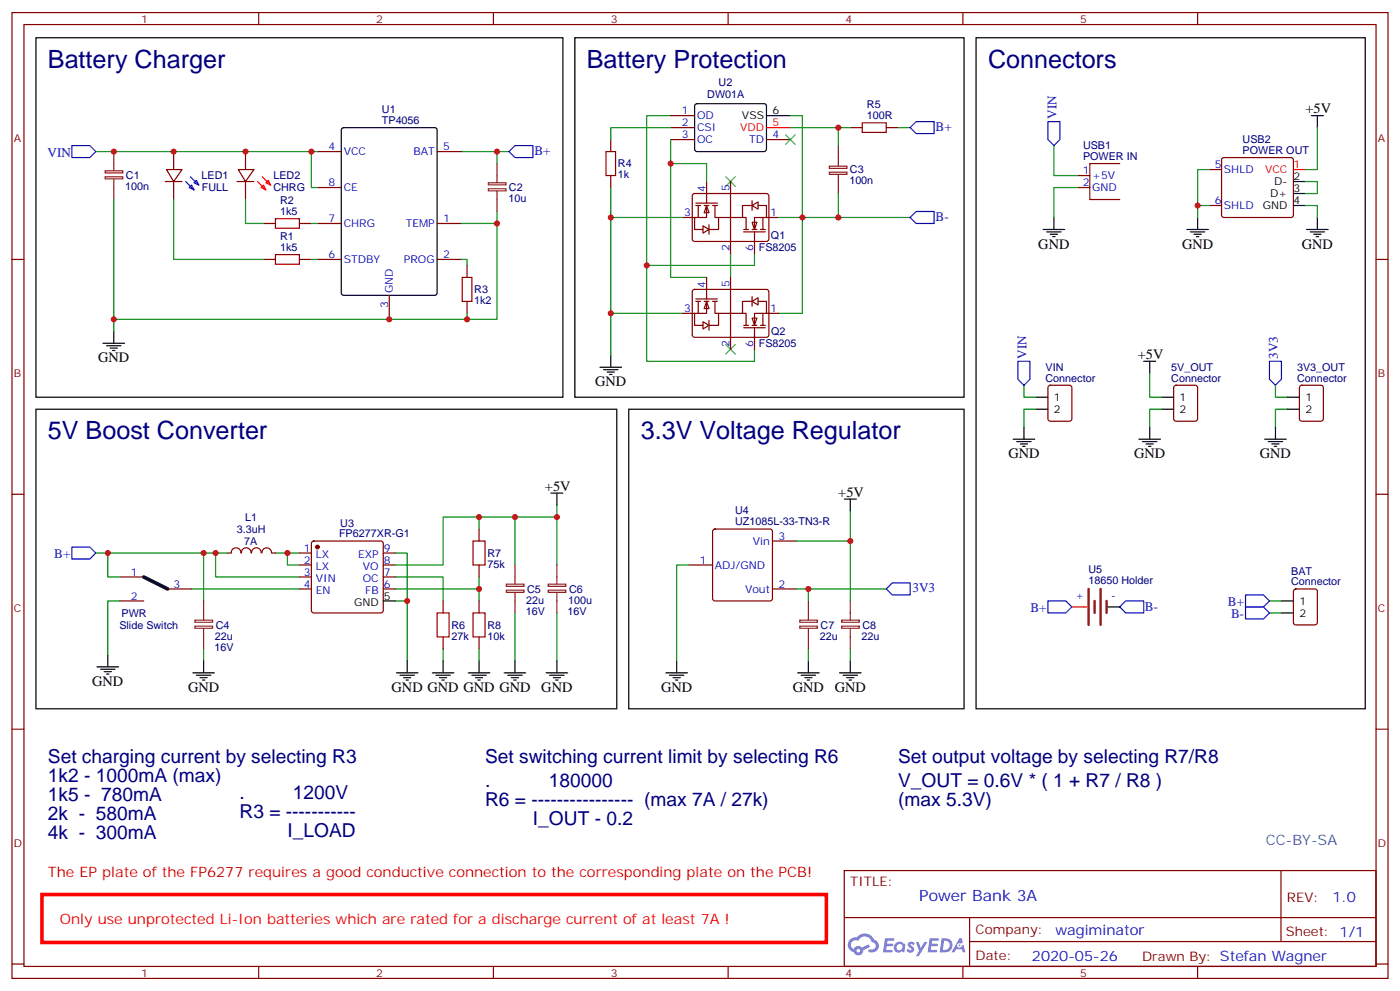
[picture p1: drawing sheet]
<svg xmlns="http://www.w3.org/2000/svg" width="412mm" height="292mm" viewBox="0 0 412 292" stroke-linecap="round" stroke-linejoin="round" font-family="sans-serif">
<g fill="none" stroke="#870000" stroke-width=".35">
<path d="M3.5 3.7h405.4v284.3h-405.4zM7.1 7.2h398.2v277.3h-398.2zM76.2 3.7v3.5M145.3 3.7v3.5M214.5 3.7v3.5M283.6 3.7v3.5M352.8 3.7v3.5M3.5 76.4h3.6M405.3 76.4h3.6M3.5 145.5h3.6M405.3 145.5h3.6M3.5 214.7h3.6"/>
<path d="M405.3 214.7h3.6M248.7 256.3h156.6v28.2h-156.6zM377.3 256.3v20.9M248.7 270.1h156.5M285.6 277.2h119.6M285.6 270.1v14.2M3.5 283.8h3.6M76.2 284.5v3.5M145.3 284.5v3.5M214.5 284.5v3.5M283.6 284.5v3.5M352.8 284.5v3.5"/>
<path d="M405.3 283.8h3.6"/>
</g>
<g fill="#5487ff">
<path d="M267.7 277.5a1.22 1.22 0 0 1 1.7 .2l-.4 .6a.47 .47 0 0 0-.3-.4 .47 .47 0 0 0-.5 .2l.1 .2a1.14 1.14 0 0 1 .8 1.8 1.14 1.14 0 0 1-1.9 0l-.2-.2 .5-.6 .7 .5a.29 .29 0 0 0 .3-.3 .29 .29 0 0 0-.2-.3 1.04 1.04 0 0 1-.6-1.7z"/>
<path d="M260.7 276.2h2.4l.3 .2-.2 .5-1.8 .1-.1 .8h1.5l.3 .4-.3 .4h-1.6l-.2 1.1h1.7l.2 .3-.2 .3-2.6 .1z"/>
<path d="M273.8 276.2h2.4l.3 .2-.1 .5-1.8 .1-.2 .8h1.6l.3 .4-.4 .4-1.6-.1-.1 1.1 1.7 .1 .2 .3-.2 .3-2.6 .1z"/>
<path d="M282.6 276.2h.7l.3 1.3-.6 .3a.69 .69 0 0 0-1 .3 .69 .69 0 0 0 .4 .9 .69 .69 0 0 0 .9-.6l.5-.2 .6 2.2h-.8l-.2-.9h-1.8l-.5 .9h-.8z"/>
<path d="M269.8 277.3h.8l.6 1.8 1.1-1.8h.9l-2.6 4.2h-.8l.9-1.5z"/>
<path d="M277.4 276.2l-.6 4.2h1.3a2.11 2.11 0 0 0 2.5-2.1 2.11 2.11 0 0 0-2.5-2.1zM278.1 277a1.39 1.39 0 0 1 1.7 1.4 1.39 1.39 0 0 1-1.8 1.2h-.3z"/>
<path d="M263.7 277.8a1.54 1.54 0 0 0-.1 2.2 1.54 1.54 0 0 0 2.2 .1l.6 .3 .3-2.3-.2-.3h-.4a1.49 1.49 0 0 0-2.4 0zM264 278.8a.94 .94 0 0 1 1.8 0 .94 .94 0 0 1-1.8 0z"/>
<path d="M250.4 276.6a2.18 2.18 0 0 0 1.1 3.7 1.44 1.44 0 0 0 1.6 .9 1.44 1.44 0 0 0 1.2-1.4l2-1.1-.5-.7-1.9 1a1.47 1.47 0 0 0-2.4 .4 1.39 1.39 0 0 1-.7-1.9 1.39 1.39 0 0 1 2-.5 2.12 2.12 0 0 1 2.2-1.3 2.12 2.12 0 0 1 1.9 1.7 1.14 1.14 0 0 1 1.1 1.4 1.14 1.14 0 0 1-1.7 .7 .43 .43 0 0 0-.5 .4 .43 .43 0 0 0 .4 .5 1.98 1.98 0 0 0 2.5-1.2 1.98 1.98 0 0 0-1.2-2.6 3.1 3.1 0 0 0-5.3-.6l-.9 .1zM252.3 279.9a.55 .55 0 0 1 1.1 0 .55 .55 0 0 1-1.1 0z"/>
<circle cx="282.6" cy="278.3" r=".26"/>
</g>
<g fill="none" stroke="#008700" stroke-width=".35">
<path d="M197.6 34h-7.1v44.1h31.7v-3.5M179.9 55.2v8.8M197.6 48.2v33.5h10.5M190.5 78.1v28.3h31.7v-3.6M215.2 74.6v7.1M236.4 64v28.3h-7.1M179.9 92.3h21.2M60 162.8v14.1M63.5 162.8v7.1h24.7M81.1 162.8h3.6v3.5h3.5M84.7 162.8h3.5M116.4 169.9h14.1v7"/>
<path d="M116.4 162.8h3.5v31.8M116.4 173.4h24.7M116.4 176.9h3.5M130.5 191v3.6"/>
</g>
<path d="M92 159.5l.4-.2h19.8l.5 .2 .2 .5v19.7l-.2 .5-.5 .2h-19.8l-.5-.2-.2-.5v-19.7zM88.2 162.8h3.5M88.2 166.3h3.5M88.2 169.9h3.5M88.2 173.4h3.5M112.9 162.8h3.5M112.9 166.3h3.5M112.9 169.9h3.5M112.9 173.4h3.5" fill="none" stroke="#870000" stroke-width=".35"/>
<circle cx="93.5" cy="161" r=".53" fill="#870000" stroke="#870000" stroke-width=".35"/>
<path d="M112.9 176.9h3.5" fill="none" stroke="#000" stroke-width=".35"/>
<path d="M12.3 263.3h231.1v14.2h-231.1z" fill="none" stroke="#f00" stroke-width="1.1"/>
<path d="M213.8 52l2.8 2.9M216.6 52l-2.8 2.9M213.8 101.4l2.8 2.8M216.6 101.4l-2.8 2.8" fill="none" stroke="#3c3" stroke-width=".35"/>
<g fill="#fff" stroke="#870000" stroke-width=".35">
<path d="M221.5 93.7h1.5l-.8 2.1z"/>
<path d="M221.5 88.7l1.8-1v2.1z"/>
</g>
<path d="M215.2 99.3v3.5M219.1 96.5h6.3M219.1 95.8h1.4M221.5 88.7h-2.8v3.6h1.1v3.5M221.5 87.3v2.8M221.5 95.8h1.5M222.2 96.5v6.3M223.3 88.7h2.5v3.6h-3.6v3.5M224 95.8h1.4M224.7 92.3v3.5M225.8 92.3h3.5" fill="none" stroke="#870000" stroke-width=".35"/>
<g fill="#fff" stroke="#870000" stroke-width=".35">
<path d="M208.1 88.7l.7 2.1h-1.4z"/>
<path d="M207.1 94.7l1.7 1.1-1.7 1z"/>
</g>
<g fill="none" stroke="#870000" stroke-width=".35">
<path d="M201.1 92.3h3.5M204.1 85.4l.5-.2 21.5 .1 .4 .6-.1 13-.6 .4-21.5-.1-.4-.6v-12.7zM205 88h6.3M205 88.7h1.4M205.7 88.7v3.6M207.4 88.7h1.4M208.1 88.7v3.6h-3.5v3.5h2.5M208.1 81.7v6.3M208.8 94.4v2.8M209.9 88.7h1.4M210.6 88.7v3.6h1.1v3.5h-2.9M211.7 92.3h7"/>
<path d="M215.2 81.7v17.6"/>
</g>
<g fill="#fff" stroke="#870000" stroke-width=".35">
<path d="M221.5 65.4h1.5l-.8 2.2z"/>
<path d="M221.5 60.5l1.8-1.1v2.2z"/>
</g>
<path d="M221.5 59.1v2.8M215.2 71.1v3.5M219.1 68.3h6.3M219.1 67.6h1.4M221.5 60.5h-2.8v3.5h1.1v3.6M221.5 67.6h1.5M222.2 68.3v6.3M223.3 60.5h2.5v3.5h-3.6v3.6M224 67.6h1.4M224.7 64v3.6M225.8 64h3.5" fill="none" stroke="#870000" stroke-width=".35"/>
<g fill="#fff" stroke="#870000" stroke-width=".35">
<path d="M208.1 60.5l.7 2.1h-1.4z"/>
<path d="M207.1 66.5l1.7 1.1-1.7 1z"/>
</g>
<g fill="none" stroke="#870000" stroke-width=".35">
<path d="M197.6 34h7M197.6 37.6h7M250.5 37.6h3.5M261.1 37.6h3.5M48.7 53.4h4.9M49 49.9h4.6l-2.4 3.5zM51.2 44.6v5.3M51.2 53.4v5.3M69.8 53.4h5M70.2 49.9h4.6l-2.5 3.5zM72.3 44.6v5.3M72.3 53.4v5.3"/>
<path d="M93.5 44.6h7M93.5 55.2h7M128.8 44.6h7M179.9 41.1v3.5M179.9 51.7v3.5M197.6 41.1h7M204.1 57.2l.5-.2h21.5l.4 .7-.1 13-.6 .4-21.5-.1-.4-.6v-12.7zM205 59.8h6.3M208.1 53.4v6.4M215.2 53.4v17.7M225.8 41.1h7M317.5 55.2h3.5"/>
<path d="M317.5 51.7h3.5M329.8 48.2h-8.8v10.5h8.8M356.3 49.9h3.5M360.1 46.6l.4-.2h19.8l.5 .2 .2 .5v16.2l-.2 .5-.5 .2h-19.8l-.5-.2-.2-.5v-16.2zM77.6 65.8h3.5M77.6 76.4h3.5M88.2 65.8h3.5M88.2 76.4h3.5M93.5 65.8h7M93.5 76.4h7M128.8 65.8h7M128.8 76.4h7"/>
<path d="M137.6 78.1v3.6M201.1 64h3.5M205 60.5h1.4M205.7 60.5v3.5M207.4 60.5h1.4M208.1 60.5v3.5h-3.5v3.6h2.5M208.8 66.1v2.9M209.9 60.5h1.4M210.6 60.5v3.5h1.1v3.6h-2.9M211.7 64h7M356.3 60.5h3.5M114.7 87v7"/>
<path d="M137.6 88.7v3.6M308.9 113.6l.5-.2h5.6l.7 .4v9.5l-.4 .6-5.9 .1-.7-.5v-9.4zM346 113.6l.4-.2h5.7l.6 .4 .1 9.5-.5 .6-5.9 .1-.6-.5-.1-9.4zM383 113.6l.5-.2h5.6l.7 .4v9.5l-.4 .6-5.9 .1-.7-.5v-9.4zM141.1 155.8v3.5M210.1 156l.5-.2h16.2l.5 .2 .2 .5v19.7l-.2 .5-.5 .2h-16.2l-.5-.2-.2-.5v-19.7zM227.5 159.3h7.1M35.3 169.9h7M35.3 176.9h7M49.4 173.4h7M67 162.8h1.1M68.1 162.8a1.41 1.41 0 0 1 1.4-1.5 1.41 1.41 0 0 1 1.4 1.5"/>
<path d="M71.1 162.8a1.41 1.41 0 0 1 1.4-1.5 1.41 1.41 0 0 1 1.4 1.5M74.1 162.8a1.41 1.41 0 0 1 1.4-1.5 1.41 1.41 0 0 1 1.4 1.5M77.2 162.8a1.41 1.41 0 0 1 1.4-1.5 1.41 1.41 0 0 1 1.4 1.5M80.1 162.8h1M130.5 176.9v3.5M141.1 166.3v3.6M141.1 176.9v3.5M202.8 166.3h7.1M227.5 173.4h7.1M381.2 173.6l.5-.2h5.6l.7 .4 .1 9.5-.5 .6-5.9 .1-.6-.5-.1-9.4zM130.5 187.5v3.5M141.1 187.5v3.5"/>
</g>
<g fill="none" stroke="#008700" stroke-width=".35">
<path d="M197.6 37.6h-17.7v3.5M232.8 34h3.6v30h10.5M232.8 37.6h17.7M246.9 37.6v5.3M264.6 37.6h3.5M388.1 37.6v12.3h-3.6M28.2 44.6h65.3M33.5 58.7v38.8M51.2 58.7v17.7h26.4M72.3 58.7v7.1h5.3M91.7 44.6v10.6h1.8M135.8 44.6h14.1"/>
<path d="M146.4 44.6v3.6M197.6 41.1v7.1h10.5v5.2M246.9 57v7h21.2M310.4 42.9v8.8h7.1M317.5 55.2h-7.1v8.8M356.3 49.9h-3.5v14.1M384.5 53.4h3.6v3.6h-3.6M91.7 65.8h1.8M91.7 76.4h1.8M135.8 76.4h1.8v1.7M135.8 65.8h10.6v28.2h-112.9M146.4 62.3v3.5"/>
<path d="M201.1 64h-21.2v40.6M229.3 64h7.1M352.8 60.5h3.5M384.5 60.5h3.6v3.5M137.6 92.3v1.7M301.6 113.4v3.5h3.6M338.7 109.9v7h3.5M375.7 113.4v3.5h3.5M305.2 120.5h-3.6v5.3M342.2 120.5h-3.5v5.3M379.2 120.5h-3.5v5.3M141.1 152.2v3.6"/>
<path d="M151.7 152.2v14.1M164 148.7v3.5h-33.5v14.1h-14.1M164 152.2v14.1M234.6 159.3h15.9M250.5 150.5v26.4M28.2 162.8h38.8M31.7 162.8v7.1h3.6M35.3 176.9h-3.6v15.9M56.4 173.4h31.8M141.1 169.9v7M202.8 166.3h-3.5v28.3M234.6 173.4h26.5"/>
<path d="M238.1 173.4v3.5M373.9 176.9h3.6M60 191v3.6M141.1 191v3.6M151.7 180.4v14.2M164 180.4v14.2M238.1 191v3.6M250.5 191v3.6M373.9 180.4h3.6"/>
</g>
<g fill="none" stroke="#000" stroke-width=".35">
<path d="M10.6 11.1h155.2v105.8h-155.2zM169.3 11.1h114.7v105.8h-114.7zM287.5 11.1h114.7v197.6h-114.7zM100.8 37.8l.4-.2h26.9l.6 .4 .1 48.3-.5 .6-27.1 .1-.6-.5-.1-48.2zM204.8 30.7l.5-.2 20 .1 .5 .6-.1 13-.6 .4h-20.1l-.4-.7v-12.7zM225.8 34h7M386.3 34h3.5M388.1 34v3.6M381 53.4h3.5M381 57h3.5M307.3 67.6h6.3M308.3 68.3h4.3"/>
<path d="M309.4 69h2.1M310.1 69.7h.7M310.4 64v3.6M349.6 67.6h6.4M350.7 68.3h4.2M351.7 69h2.1M352.4 69.7h.7M352.8 64v3.6M381 60.5h3.5M384.9 67.6h6.3M385.9 68.3h4.3M387 69h2.1"/>
<path d="M387.7 69.7h.7M388.1 64v3.6M33.5 97.5v3.6M30.3 101.1h6.4M31.4 101.8h4.2M32.5 102.5h2.1M33.2 103.2h.7M176.7 108.1h6.4M177.8 108.8h4.2M178.9 109.5h2.1M179.6 110.2h.7M179.9 104.6v3.5"/>
<path d="M305.2 116.9h3.5M336.9 106.4h3.5M338.7 106.4v3.5M342.2 116.9h3.5M379.2 116.9h3.6M10.6 120.5h171.1v88.2h-171.1zM185.2 120.5h98.8v88.2h-98.8zM298.4 129.3h6.4M299.5 130h4.2M300.6 130.7h2.1M301.3 131.4h.7M301.6 125.8v3.5"/>
<path d="M305.2 120.5h3.5M335.5 129.3h6.3M336.5 130h4.3M337.6 130.7h2.1M338.3 131.4h.7M338.7 125.8v3.5M342.2 120.5h3.5M372.5 129.3h6.4M373.6 130h4.2M374.6 130.7h2.2M375.4 131.4h.7M375.7 125.8v3.5"/>
<path d="M379.2 120.5h3.6M162.3 145.2h3.5M164 145.2v3.5M248.7 146.9h3.5M250.5 146.9v3.6M326.3 178.7h3.5M377.5 176.9h3.5M28.6 196.3h6.3M29.6 197h4.3M30.7 197.7h2.1M31.4 198.4h.7M31.7 192.8v3.5"/>
<path d="M56.8 198.1h6.3M57.9 198.8h4.2M58.9 199.5h2.1M60 194.6v3.5M116.8 198.1h6.3M117.8 198.8h4.3M118.9 199.5h2.1M119.9 194.6v3.5M127.4 198.1h6.3M128.4 198.8h4.2M129.5 199.5h2.1M130.5 194.6v3.5"/>
<path d="M137.9 198.1h6.4M139 198.8h4.2M140.1 199.5h2.1M141.1 194.6v3.5M148.5 198.1h6.4M149.6 198.8h4.2M150.6 199.5h2.2M151.7 194.6v3.5M160.9 198.1h6.3M161.9 198.8h4.3M163 199.5h2.1M164 194.6v3.5"/>
<path d="M196.1 198.1h6.4M197.2 198.8h4.2M198.3 199.5h2.1M199.3 194.6v3.5M234.9 198.1h6.4M236 198.8h4.2M237.1 199.5h2.1M238.1 194.6v3.5M247.3 198.1h6.3M248.4 198.8h4.2M249.4 199.5h2.1M250.5 194.6v3.5"/>
<path d="M377.5 180.4h3.5M59.6 200.2h.7M119.6 200.2h.7M130.2 200.2h.7M140.8 200.2h.7M151.3 200.2h.7M163.7 200.2h.7M199 200.2h.7M237.8 200.2h.7M250.1 200.2h.7"/>
</g>
<path d="M254 36.2h7.1v2.8h-7.1zM178.5 44.6h2.8v7.1h-2.8zM81.1 75h7.1v2.8h-7.1zM81.1 64.4h7.1v2.8h-7.1zM136.2 81.7h2.8v7h-2.8zM139.3 159.3h3.6v7h-3.6zM128.8 180.4h3.5v7.1h-3.5zM139.3 180.4h3.6v7.1h-3.6z" fill="none" stroke="#a10000" stroke-width=".35"/>
<g fill="none" stroke="#00f" stroke-width=".35">
<path d="M268.1 37.6l1.8-1.8h5.3v3.5h-5.3zM308.7 35.8h3.5v5.3l-1.8 1.8-1.7-1.8zM21.2 42.9h5.3l1.7 1.7-1.7 1.8h-5.3zM54.7 53.4l2.4 2.5M56.1 52l2.5 2.5M56.4 54.5l.7 1.4-1.4-.7zM57.1 53.8l.8-.7 .7 1.4zM149.9 44.6l1.8-1.7h5.3v3.5h-5.3zM268.1 64l1.8-1.7h5.3v3.5h-5.3zM299.9 106.4h3.5v5.3l-1.8 1.7-1.7-1.7zM373.9 106.4h3.6v5.3l-1.8 1.7-1.8-1.7zM21.2 161h5.3l1.7 1.8-1.7 1.8h-5.3z"/>
<path d="M262.8 171.6h5.3v3.6h-5.3l-1.7-1.8zM308.7 176.9h5.3l1.7 1.8-1.7 1.7h-5.3zM329.8 178.7l1.8-1.8h5.3v3.5h-5.3zM366.9 175.2h5.3l1.7 1.7-1.7 1.8h-5.3zM366.9 178.7h5.3l1.7 1.7-1.7 1.8h-5.3z"/>
</g>
<g fill="none" stroke="#8c2424" stroke-width=".35">
<path d="M31 52h5.2v.7h-5.2zM31 50.3h5.2v.6h-5.2zM33.5 44.6v5.7M33.5 52.7v6M143.9 55.6h5.1v.6h-5.1zM143.9 53.8h5.1v.6h-5.1zM146.4 48.2v5.6M146.4 56.3v6M244.3 48.9h5.2v.7h-5.2zM244.3 50.7h5.2v.6h-5.2zM246.9 42.9v6M246.9 51.3v5.7"/>
<path d="M60 176.9v5.7M149.2 173.7h5.1v.7h-5.1zM149.2 172h5.1v.6h-5.1zM151.7 166.3v5.7M151.7 174.4v6M161.5 173.7h5.2v.7h-5.2zM161.5 172h5.2v.6h-5.2zM164 166.3v5.7M164 174.4v6M238.1 176.9v5.7M250.5 176.9v5.7M57.4 184.3h5.2v.7h-5.2z"/>
<path d="M57.4 182.6h5.2v.6h-5.2zM60 185v6M235.6 184.3h5.2v.7h-5.2zM235.6 182.6h5.2v.6h-5.2zM238.1 185v6M247.9 184.3h5.2v.7h-5.2zM247.9 182.6h5.2v.6h-5.2zM250.5 185v6"/>
</g>
<path d="M42.3 169.9l7.1 3.5" fill="none" stroke="#000" stroke-width="1.1"/>
<path d="M225.8 37.6h7M75.8 53.4l2.5 2.5M77.3 52l2.4 2.5M77.6 54.5l.7 1.4-1.4-.7zM78.3 53.8l.7-.7 .7 1.4zM381 49.9h3.5M315.7 178.7h4.6" fill="none" stroke="#f00" stroke-width=".35"/>
<path d="M231.4 39.7l2.8 2.8M234.2 39.7l-2.8 2.8" fill="none" stroke="#3c3" stroke-width=".35"/>
<path d="M320.7 173.4v10.6M322.4 176.9v3.5M324.2 173.4v10.6M326 176.9v3.5" fill="none" stroke="#8c2424" stroke-width=".71"/>
<g fill="#c00">
<circle cx="250.5" cy="159.3" r=".88"/>
<circle cx="31.8" cy="162.8" r=".88"/>
<circle cx="63.5" cy="162.8" r=".88"/>
<circle cx="60" cy="162.8" r=".88"/>
<circle cx="151.7" cy="152.2" r=".88"/>
<circle cx="141.1" cy="152.2" r=".88"/>
<circle cx="119.9" cy="176.9" r=".88"/>
<circle cx="84.7" cy="162.8" r=".88"/>
<circle cx="72.3" cy="44.6" r=".88"/>
<circle cx="51.2" cy="44.6" r=".88"/>
<circle cx="33.5" cy="94" r=".88"/>
<circle cx="33.5" cy="44.6" r=".88"/>
<circle cx="179.9" cy="92.3" r=".88"/>
<circle cx="246.9" cy="64" r=".88"/>
<circle cx="179.9" cy="64" r=".88"/>
<circle cx="197.6" cy="48.2" r=".88"/>
<circle cx="236.4" cy="64" r=".88"/>
<circle cx="146.4" cy="65.8" r=".88"/>
<circle cx="246.9" cy="37.6" r=".88"/>
<circle cx="91.7" cy="44.6" r=".88"/>
<circle cx="137.6" cy="94" r=".88"/>
<circle cx="114.7" cy="94" r=".88"/>
<circle cx="146.4" cy="44.6" r=".88"/>
<circle cx="164" cy="152.2" r=".88"/>
<circle cx="190.5" cy="78.1" r=".88"/>
<circle cx="141.1" cy="173.4" r=".88"/>
<circle cx="238.1" cy="173.4" r=".88"/>
<circle cx="352.8" cy="60.5" r=".88"/>
</g>
<g font-size="7.4" fill="#000080">
<text x="14.1" y="19.9">Battery Charger</text>
<text x="172.9" y="19.9">Battery Protection</text>
<text x="291" y="19.9">Connectors</text>
<text x="14.1" y="129.3">5V Boost Converter</text>
<text x="188.7" y="129.3">3.3V Voltage Regulator</text>
</g>
<g font-size="5.6" fill="#000080">
<text x="14.1" y="224.5">Set charging current by selecting R3</text>
<text x="142.9" y="224.5">Set switching current limit by selecting R6</text>
<text x="264.6" y="224.5">Set output voltage by selecting R7/R8</text>
<text x="14.1" y="230.2">1k2 - 1000mA (max)</text>
<text x="142.9" y="231.6">.</text>
<text x="161.7" y="231.6">180000</text>
<text x="264.6" y="231.6">V_OUT = 0.6V * ( 1 + R7 / R8 )</text>
<text x="14.1" y="235.8">1k5 - 780mA</text>
<text x="70.6" y="235.1">.</text>
<text x="86.2" y="235.1">1200V</text>
<text x="142.9" y="237.2">R6 = ---------------- (max 7A / 27k)</text>
<text x="264.6" y="237.2">(max 5.3V)</text>
<text x="14.1" y="241.5">2k - 580mA</text>
<text x="70.6" y="240.8">R3 = -----------</text>
<text x="157" y="242.9">I_OUT - 0.2</text>
<text x="14.1" y="247.1">4k - 300mA</text>
<text x="84.7" y="246.4">I_LOAD</text>
</g>
<text font-size="4.6" fill="#00f" x="270.8" y="265.3">Power Bank 3A</text>
<g font-size="4.2">
<text x="384.5" y="33.3">+5V</text>
<text x="305.9" y="73.2">GND</text>
<text x="348.2" y="73.2">GND</text>
<text x="383.5" y="73.2">GND</text>
<text x="28.9" y="106.7">GND</text>
<text x="335.1" y="105.7">+5V</text>
<text x="175.3" y="113.8">GND</text>
<text x="297" y="134.9">GND</text>
<text x="334.1" y="134.9">GND</text>
<text x="371.1" y="134.9">GND</text>
<text x="160.5" y="144.5">+5V</text>
<text x="246.9" y="146.2">+5V</text>
<text x="27.2" y="202">GND</text>
<text x="55.4" y="203.7">GND</text>
<text x="115.4" y="203.7">GND GND GND GND</text>
<text x="159.5" y="203.7">GND</text>
<text x="194.7" y="203.7">GND</text>
<text x="233.5" y="203.7">GND</text>
<text x="245.9" y="203.7">GND</text>
</g>
<text font-size="4.2" fill="#0099b0" x="372.9" y="248.9">CC-BY-SA</text>
<text font-size="4.2" fill="#c00" x="14.1" y="258.1">The EP plate of the FP6277 requires a good conductive connection to the corresponding plate on the PCB!</text>
<g font-size="4.2" fill="#00f">
<text x="392.5" y="265.6">1.0</text>
<text x="310.9" y="275.1">wagiminator</text>
<text x="304" y="282.9">2020-05-26</text>
</g>
<text font-size="4.2" fill="#f00" x="17.6" y="272.2">Only use unprotected Li-Ion batteries which are rated for a discharge current of at least 7A !</text>
<g font-size="3.9" fill="#00f">
<text x="311.2" y="35" transform="rotate(-90 311.2 35)">VIN</text>
<text x="275.6" y="38.5">B+</text>
<text x="14" y="46.3">VIN</text>
<text x="157.4" y="45.5">B+</text>
<text x="275.6" y="64.9">B-</text>
<text x="302.4" y="105.6" transform="rotate(-90 302.4 105.6)">VIN</text>
<text x="376.5" y="105.6" transform="rotate(-90 376.5 105.6)">3V3</text>
<text x="16" y="164.4">B+</text>
<text x="268.8" y="174.2">3V3</text>
<text x="337.3" y="179.9">B-</text>
<text x="361.7" y="178.5">B+</text>
<text x="303.5" y="180.2">B+</text>
<text x="362.6" y="182">B-</text>
</g>
<g font-size="3.9" fill="#800">
<text x="250.5" y="260.9">TITLE:</text>
<text x="379.1" y="265.6">REV:</text>
<text x="287.4" y="275.1">Company:</text>
<text x="378.7" y="275.7">Sheet: 1/1</text>
<text x="287.4" y="282.8">Date:</text>
<text x="336.4" y="282.8">Drawn By: Stefan Wagner</text>
</g>
<g font-size="3.2" fill="#800">
<text x="41.6" y="6.7">1</text>
<text x="110.8" y="6.7">2</text>
<text x="179.9" y="6.7">3</text>
<text x="249.1" y="6.7">4</text>
<text x="318.2" y="6.7">5</text>
<text x="4.1" y="41.8">A</text>
<text x="405.9" y="41.8">A</text>
<text x="4.1" y="110.9">B</text>
<text x="405.9" y="110.9">B</text>
<text x="4.1" y="180.1">C</text>
<text x="405.9" y="180.1">C</text>
<text x="4.1" y="249.2">D</text>
<text x="405.9" y="249.2">D</text>
<text x="41.6" y="287.5">1</text>
<text x="110.8" y="287.5">2</text>
<text x="179.9" y="287.5">3</text>
<text x="249.1" y="287.5">4</text>
<text x="318.2" y="287.5">5</text>
</g>
<g font-size="3.2" fill="#000080">
<text x="208.3" y="28.8">DW01A</text>
<text x="211.7" y="25.2">U2</text>
<text x="112.5" y="33.3">U1</text>
<text x="255.4" y="35.1">100R</text>
<text x="255.4" y="31.9">R5</text>
<text x="112.5" y="36.5">TP4056</text>
<text x="319" y="47.1">POWER IN</text>
<text x="319" y="44">USB1</text>
<text x="366" y="45.3">POWER OUT</text>
<text x="366" y="42.1">USB2</text>
<text x="37.1" y="52.8">C1</text>
<text x="59.4" y="52.8">LED1</text>
<text x="80.6" y="52.8">LED2</text>
<text x="182" y="52.5">1k</text>
<text x="182" y="49.3">R4</text>
<text x="250.4" y="51.1">C3</text>
<text x="36.9" y="56">100n</text>
<text x="59.5" y="56.3">FULL</text>
<text x="80.5" y="56.3">CHRG</text>
<text x="149.8" y="59.5">10u</text>
<text x="149.9" y="56.4">C2</text>
<text x="250.2" y="54.2">100n</text>
<text x="82.5" y="63.3">1k5</text>
<text x="82.5" y="60.1">R2</text>
<text x="82.5" y="70.7">R1</text>
<text x="227.1" y="70.4">Q1</text>
<text x="82.5" y="73.9">1k5</text>
<text x="223.5" y="74">FS8205</text>
<text x="139.7" y="89.5">1k2</text>
<text x="139.7" y="86.3">R3</text>
<text x="227.1" y="98.7">Q2</text>
<text x="223.5" y="102.2">FS8205</text>
<text x="308" y="112.4">Connector</text>
<text x="308" y="109.1">VIN</text>
<text x="345" y="112.4">Connector</text>
<text x="345" y="109.1">5V_OUT</text>
<text x="382.1" y="112.4">Connector</text>
<text x="382.1" y="109.1">3V3_OUT</text>
<text x="72.3" y="153.4">L1</text>
<text x="100.2" y="155">U3</text>
<text x="216.5" y="154.6">UZ1085L-33-TN3-R</text>
<text x="216.5" y="151.4">U4</text>
<text x="69.8" y="156.9">3.3uH</text>
<text x="72" y="160.3">7A</text>
<text x="99.9" y="158.2">FP6277XR-G1</text>
<text x="143.6" y="167.2">75k</text>
<text x="143.6" y="163.9">R7</text>
<text x="320.6" y="171.8">18650 Holder</text>
<text x="320.6" y="168.6">U5</text>
<text x="380.3" y="172.3">Connector</text>
<text x="380.3" y="169.2">BAT</text>
<text x="155" y="177.7">22u</text>
<text x="155.3" y="174.5">C5</text>
<text x="167.4" y="177.7">100u</text>
<text x="167.6" y="174.5">C6</text>
<text x="35.2" y="185.1">Slide Switch</text>
<text x="35.8" y="181.6">PWR</text>
<text x="63.6" y="185.1">C4</text>
<text x="133" y="185.1">R6</text>
<text x="143.6" y="185.1">R8</text>
<text x="154.9" y="181.2">16V</text>
<text x="167.2" y="181.2">16V</text>
<text x="241.7" y="185.1">C7</text>
<text x="254.1" y="185.1">C8</text>
<text x="63.1" y="191.7">16V</text>
<text x="63.3" y="188.3">22u</text>
<text x="133" y="188.3">27k</text>
<text x="143.6" y="188.3">10k</text>
<text x="241.5" y="188.3">22u</text>
<text x="253.8" y="188.3">22u</text>
</g>
<g font-size="3.2" fill="#00f">
<text x="200.8" y="33.7">1</text>
<text x="205.3" y="35.1">OD</text>
<text x="200.8" y="37.2">2</text>
<text x="200.8" y="40.7">3</text>
<text x="205.3" y="38.6">CSI</text>
<text x="227.5" y="40.7">4</text>
<text x="96.8" y="44.3">4</text>
<text x="101.2" y="45.7">VCC</text>
<text x="121.8" y="45.7">BAT</text>
<text x="130.5" y="44.3">5</text>
<text x="205.3" y="42.2">OC</text>
<text x="220.7" y="42.2">TD</text>
<text x="319" y="51.3">1</text>
<text x="321.7" y="52.7">+5V</text>
<text x="357.8" y="49.6">5</text>
<text x="360.5" y="51">SHLD</text>
<text x="96.8" y="54.9">8</text>
<text x="101.2" y="56.3">CE</text>
<text x="207.8" y="56.6" transform="rotate(-90 207.8 56.6)">4</text>
<text x="214.8" y="56.3" transform="rotate(-90 214.8 56.3)">5</text>
<text x="319" y="54.9">2</text>
<text x="321.7" y="56.3">GND</text>
<text x="96.8" y="65.4">7</text>
<text x="130.5" y="65.4">1</text>
<text x="201.5" y="63.7">3</text>
<text x="226.8" y="63.7">1</text>
<text x="357.8" y="60.1">6</text>
<text x="360.5" y="61.6">SHLD</text>
<text x="101.2" y="66.9">CHRG</text>
<text x="119.5" y="66.9">TEMP</text>
<text x="96.8" y="76">6</text>
<text x="101.2" y="77.4">STDBY</text>
<text x="119" y="77.4">PROG</text>
<text x="130.5" y="76">2</text>
<text x="214.8" y="73.8" transform="rotate(-90 214.8 73.8)">2</text>
<text x="221.9" y="73.8" transform="rotate(-90 221.9 73.8)">6</text>
<text x="115.7" y="86.3" transform="rotate(-90 115.7 86.3)">GND</text>
<text x="207.8" y="84.8" transform="rotate(-90 207.8 84.8)">4</text>
<text x="214.8" y="84.5" transform="rotate(-90 214.8 84.5)">5</text>
<text x="114.3" y="90.7" transform="rotate(-90 114.3 90.7)">3</text>
<text x="201.5" y="91.9">3</text>
<text x="226.8" y="91.9">1</text>
<text x="214.8" y="102" transform="rotate(-90 214.8 102)">2</text>
<text x="221.9" y="102" transform="rotate(-90 221.9 102)">6</text>
<text x="221.8" y="160.3">Vin</text>
<text x="229.3" y="158.9">3</text>
<text x="89.5" y="162.5">1</text>
<text x="89.5" y="166">2</text>
<text x="93" y="164.2">LX</text>
<text x="93" y="167.7">LX</text>
<text x="105.5" y="164.2">EXP</text>
<text x="106.9" y="167.7">VO</text>
<text x="113.1" y="166">8</text>
<text x="113.1" y="162.5">9</text>
<text x="206.1" y="166">1</text>
<text x="210.6" y="167.4">ADJ/GND</text>
<text x="38.6" y="169.5">1</text>
<text x="51.2" y="173">3</text>
<text x="89.5" y="169.5">3</text>
<text x="89.5" y="173">4</text>
<text x="93" y="171.3">VIN</text>
<text x="106.9" y="171.3">OC</text>
<text x="113.1" y="173">6</text>
<text x="113.1" y="169.5">7</text>
<text x="229.3" y="173">2</text>
<text x="38.6" y="176.6">2</text>
<text x="93" y="174.8">EN</text>
<text x="107.6" y="174.8">FB</text>
<text x="219.5" y="174.4">Vout</text>
<text x="316.8" y="176.2">+</text>
<text x="327.3" y="176.2">-</text>
</g>
<g font-size="3.2">
<text x="218.6" y="35.1">VSS</text>
<text x="227.5" y="33.7">6</text>
<text x="381" y="53.1">2</text>
<text x="374.2" y="58">D+</text>
<text x="375.3" y="54.5">D-</text>
<text x="381" y="56.6">3</text>
<text x="372" y="61.6">GND</text>
<text x="381" y="60.1">4</text>
<text x="310.4" y="118">1</text>
<text x="347.5" y="118">1</text>
<text x="384.5" y="118">1</text>
<text x="310.4" y="121.5">2</text>
<text x="347.5" y="121.5">2</text>
<text x="384.5" y="121.5">2</text>
<text x="104.3" y="178.3">GND</text>
<text x="113.1" y="176.6">5</text>
<text x="382.8" y="178">1</text>
<text x="382.8" y="181.5">2</text>
</g>
<g font-size="3.2" fill="#f00">
<text x="218" y="38.6">VDD</text>
<text x="227.5" y="37.2">5</text>
<text x="372.6" y="51">VCC</text>
<text x="381" y="49.6">1</text>
</g>
</svg>
